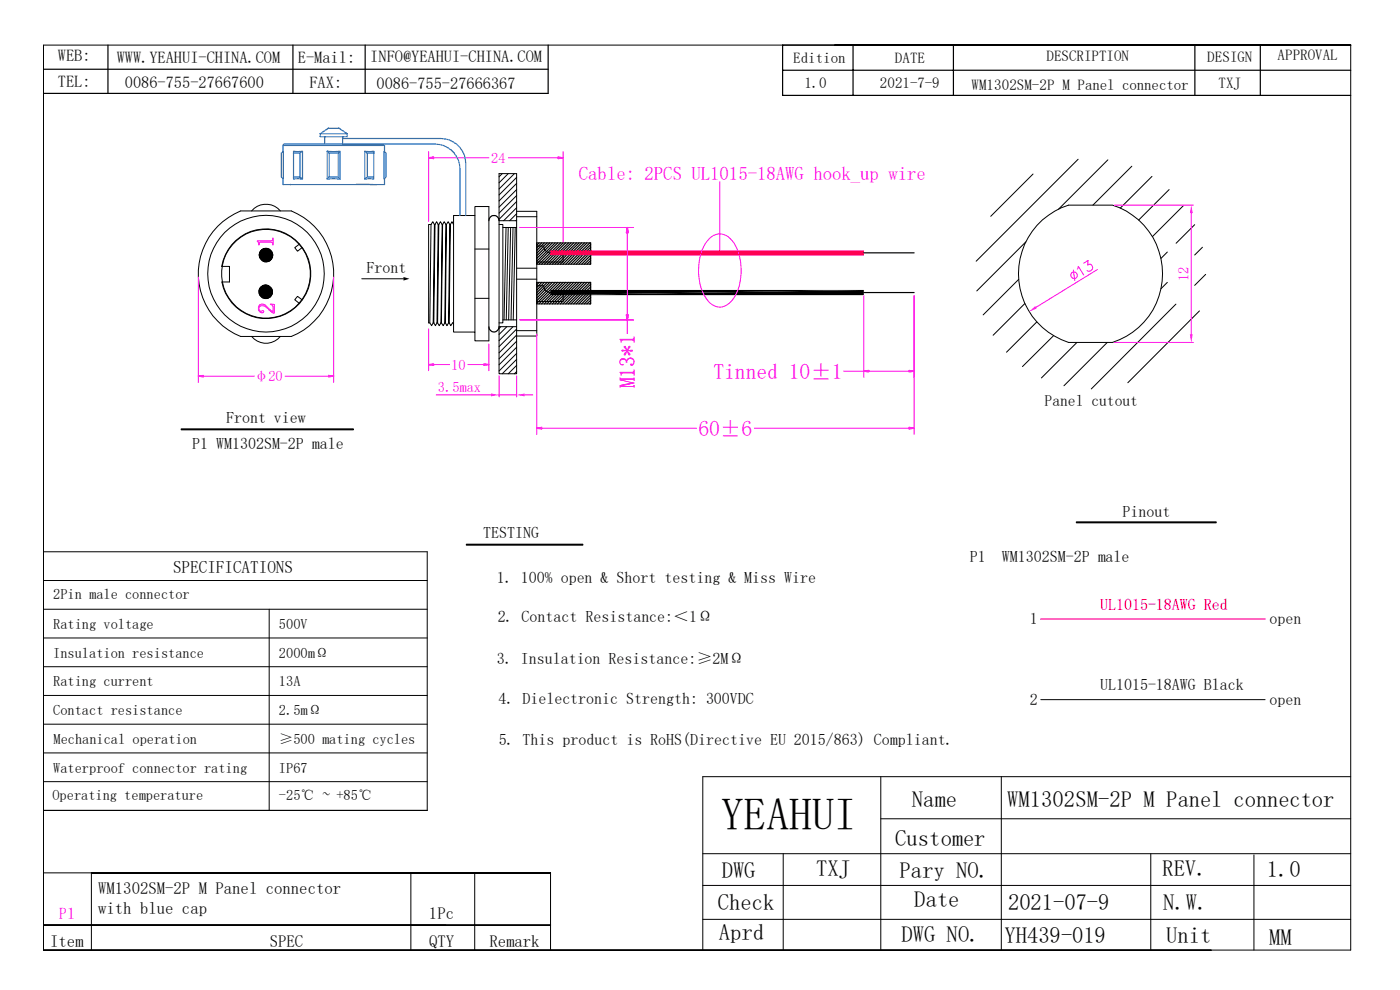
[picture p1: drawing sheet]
<svg xmlns="http://www.w3.org/2000/svg" width="297mm" height="210mm" viewBox="0 0 297 210" stroke-linecap="round" stroke-linejoin="round" font-family="sans-serif">
<g fill="none" stroke="#000" stroke-width=".21">
<path d="M105.9 36.8h3.7v42.5h-3.7zM106.6 36.8l-.7 .7M107.8 36.8l-1.9 2M109.1 36.8l-3.2 3.3M109.6 37.6l-3.7 3.8M109.6 38.9l-3.7 3.7M50 51.1a9.5 9.5 0 0 1 14.5 1.9 9.5 9.5 0 0 1-4.6 13.9 9.5 9.5 0 0 1-12.8-7.1h1.6v-3.3h-1.7a9.9 9.9 0 0 1 3-5.4zM53.4 44.7a4 4 0 0 1 6.1 0M63.5 51.8l-1 .7 .6 .8 1-.8M76.8 59.1h8.8M91.4 47.6l-.2 20.9M91.4 47.6h-.5v20.9h.3l.4 .6 .3-.6"/>
<path d="M91.4 47.6l.4-.6 .4 .6M92.2 47.6h.1M92.2 47.6l-.3 20.9M92.3 47.6l.3-.6 .4 .6M92.3 47.6l-.3 20.9M93 47.6h.1M93 47.6l-.3 20.9M93.1 47.6l.3-.6 .4 .6M93.1 47.6l-.3 20.9M93.8 47.6h.1M93.8 47.6l-.2 20.9M93.9 47.6l.3-.6 .4 .6"/>
<path d="M93.9 47.6l-.3 20.9M94.6 47.6h.1M94.6 47.6l-.2 20.9M94.7 47.6l.4-.6 .3 .6M94.7 47.6l-.2 20.9M95.4 47.6h.1M95.4 47.6l-.2 20.9M95.5 47.6l.4-.6 .3 .6M95.5 47.6l-.2 20.9M100.8 45.7h-4.6v24.7h4.6v1.9h2.9v-28.5h-2.9v26.6M100.8 52.8h2.9M105.9 47.6h.8v20.9h-.8"/>
<path d="M105.9 46.8h3.7M106.7 48.3h2.9M107.4 48.3l-.5 19.6M107.8 48.3l-.4 19.6M108.3 48.3l-.4 19.6M108.8 48.3l-.4 19.6M109.3 48.3l-.4 19.6M109.6 44.8h4.3v26.5h-4.3M109.6 40.2l-3.7 3.7M109.6 41.5l-3.7 3.7M109.6 42.8l-3.7 3.7M109.6 44.1l-2.8 2.7"/>
<path d="M109.6 45.3l-1.5 1.5M109.6 46.7l-.2 .1M109.6 56.9h4.3M109.6 59.2h4.3M109.6 46h4.3M113.9 52.2h1.5a1.34 1.34 0 0 0 1.4 1.4h2.7v2h-5.6M113.9 51.5h11.4M113.9 56h11.4M113.9 59.9h11.4M53.4 71.4a3.9 3.9 0 0 0 6.1 0M64.1 63.6l-1-.7-.6 .7 1 .8M91.9 68.5h.1"/>
<path d="M92 68.5l.4 .6 .3-.6M92.7 68.5h.1M92.8 68.5l.4 .6 .4-.6M93.6 68.5h.1M93.6 68.5l.4 .6 .4-.6M94.4 68.5h.1M94.5 68.5l.3 .6 .4-.6M95.2 68.5h.1M96.1 68.5l.1 .2M96.2 68.5h-.2l-.4 .6-.3-.6M100.8 63.3h2.9M105.9 69.3h3.7"/>
<path d="M106.3 69.3l-.4 .4M106.7 67.9h2.9M107.5 69.3l-1.6 1.7M108.8 69.3l-2.9 3M109.6 69.8l-3.7 3.7M109.6 71.1l-3.7 3.7M109.6 72.4l-3.7 3.7M109.6 73.7l-3.7 3.7M109.6 75l-3.7 3.7M109.6 76.2l-3 3.1M109.6 77.5l-1.8 1.8M109.6 78.8l-.5 .5"/>
<path d="M109.6 70.1h4.3M113.9 60.6h1.5M113.9 64.5h11.4M115.4 60.7a1.34 1.34 0 0 0 1.4 1.4h2.7v1.9h-5.6M38.4 91h36.6v.2h-36.6zM9.2 117.1h81.4v54.8h-81.4zM98.9 115.4h24.8v.3h-24.8zM228.3 110.7h29.7v.2h-29.7zM9.2 123.1h81.4M9.2 129.2h81.4M9.2 135.3h81.4M57.1 129.2v42.7"/>
<path d="M9.2 141.4h81.4M9.2 147.5h81.4M9.2 153.6h81.4M9.2 159.7h81.4M220.8 148.4h47.6M9.2 165.8h81.4M9.2 171.9h81.4M186.9 164.8v36.7M186.9 173.7h99.7M212.4 164.8v36.7M286.6 164.8h-137.5v36.7M9.2 196.3h107.6z"/>
<path d="M9.2 185.2h107.6h-97.4h97.4v16.3M19.4 185.2v16.3M87.2 185.2v16.3M94.6 196.3h-85.4h107.6h-107.6M100.7 185.2v16.3M149.1 181.1h137.5M149.1 187.8h137.5M149.1 195h137.5M166.2 181.1v20.4M244.1 181.1v20.4M266 181.4v20.1M9.2 201.5v-191.9h277.4v191.9h-277.4h247.8"/>
<circle cx="56.4" cy="58.1" r="9.4"/>
<circle cx="56.4" cy="58" r="12.4"/>
<circle cx="56.4" cy="58.1" r="14.4"/>
<circle cx="56.4" cy="54.1" r="1.44"/>
<circle cx="56.4" cy="61.9" r="1.43"/>
</g>
<path d="M220.8 131.3h47.6" fill="none" stroke="#f00" stroke-width=".25"/>
<path d="M85.6 58.8l1.3 .3-1.3 .4z" fill="#000"/>
<g fill="none" stroke="#000" stroke-width=".25">
<path d="M9.2 14.7h107.1M22.9 9.6v10.2M62.1 9.6v10.2M77.5 9.6v10.2M116.3 9.6v10.2h-107.1M166 14.9h120.6M181 9.6v10.6M202.3 9.6v10.6M253.5 9.6v10.6M267.4 9.6v10.6M286.6 9.6h-120.6v10.6h120.6M55 54.1l1.4 1.4"/>
<path d="M55 54l1.6 1.5M55 54.4l1.2 1.1M55 53.8l1.7 1.7M55.1 54.6l.8 .9M55.1 53.7l1.8 1.8M55.1 53.5l1.9 1.9M55.2 53.4l1.9 2M55.2 53.3l2.1 2M55.3 53.2l2.1 2M55.5 53.1l1.9 2M55.5 53l2 2M55.6 52.9l2 2"/>
<path d="M55.8 52.8l1.9 2M55.9 52.8l1.8 1.9M56 52.7l1.8 1.8M56.2 52.7l1.6 1.7M56.3 52.7l1.6 1.5M56.6 52.7l1.3 1.3M56.8 52.7l1 1.1M57.1 52.8l.6 .7M103.7 46.8a1.08 1.08 0 0 1 1.1-1.1 1.08 1.08 0 0 1 1.1 1.1M113.9 51.5v4.5M113.9 59.9v4.6M114.4 51.5l-.5 .5"/>
<path d="M114.4 59.9l-.5 .5M114.9 51.5l-1 1.1M114.9 59.9l-1 1.1M115.5 51.5l-1.6 1.6M115.5 59.9l-1.6 1.7M116.1 51.5l-2.2 2.2M116.1 59.9l-2.2 2.2M116.6 51.5l-2.7 2.8M116.6 59.9l-2.7 2.8M117.2 51.5l-3.3 3.3M117.2 59.9l-3.3 3.3M117.8 51.5l-3.9 3.9"/>
<path d="M117.8 59.9l-3.9 3.9M118.3 51.5l-4.4 4.5M118.3 59.9l-4.4 4.5M118.9 51.5l-4.6 4.5M118.9 59.9l-4.6 4.6M119.5 51.5l-4.6 4.5M119.5 59.9l-4.6 4.6M120 51.5l-4.5 4.5M120 59.9l-4.5 4.6M120.6 51.5l-4.6 4.5M120.6 59.9l-4.6 4.6M121.2 51.5l-4.6 4.5"/>
<path d="M121.2 59.9l-4.6 4.6M121.7 51.5l-4.5 4.5M121.7 59.9l-4.5 4.6M122.3 51.5l-4.6 4.5M122.3 59.9l-4.6 4.6M122.9 51.5l-4.6 4.5M122.9 59.9l-4.6 4.6M123.4 51.5l-4.5 4.5M123.4 59.9l-4.5 4.6M124 51.5l-4.6 4.5M124 59.9l-4.6 4.6M124.5 51.5l-4.5 4.5"/>
<path d="M124.5 59.9l-4.5 4.6M125.1 51.5l-4.5 4.5M125.1 59.9l-4.5 4.6M125.3 54.1l-1.9 1.9M125.3 54.7l-1.3 1.3M125.3 55.3l-.8 .7M125.3 55.8l-.2 .2M125.3 51.9l-4.2 4.1M125.3 52.5l-3.6 3.5M125.3 53l-3 3M125.3 53.6l-2.5 2.4M125.3 51.5v4.5"/>
<path d="M125.3 59.9v4.6M54.9 62l1.4 1.3M54.9 61.8l1.5 1.5M54.9 61.6l1.7 1.7M55 62.2l1 1.1M55 61.5l1.8 1.8M55 61.3l1.9 1.9M55.1 62.5l.7 .7M55.1 61.2l1.9 2M55.2 61.1l1.9 2M55.2 61l2.1 2M55.3 60.9l2.1 2"/>
<path d="M55.4 60.8l2 2M55.5 60.7l2 2M55.7 60.7l1.9 1.9M55.8 60.6l1.9 1.9M55.9 60.5l1.8 1.9M56 60.5l1.8 1.7M56.2 60.5l1.6 1.6M56.4 60.5l1.4 1.3M56.6 60.5l1.2 1.1M56.9 60.6l.8 .8M103.7 69.3a1.08 1.08 0 0 0 1.1 1.1 1.08 1.08 0 0 0 1.1-1.1M125.3 62.6l-1.9 1.9"/>
<path d="M125.3 63.1l-1.3 1.4M125.3 63.7l-.8 .8M125.3 64.3l-.2 .2M125.3 60.3l-4.2 4.2M125.3 60.9l-3.6 3.6M125.3 61.4l-3 3.1M125.3 62l-2.5 2.5"/>
</g>
<g fill="none" stroke="#f0f" stroke-width=".21">
<path d="M90.9 32.1v14.8M92 33.5h11.7M107.9 33.5h10.5M119.5 32.1v19.4M42.1 58.7v22.5M54.6 51.1h3l.2-.1v-.5h.2v1.4h-.2v-.3l-.2-.2h-2.5l-.1 .5h-.1v-.4zM70.8 58.7v22.5M43.1 79.8h10.9M55 64.7l.4-.2 .7 .1 1.8 1.6v-1.2l-.5-.5 .8 .1v1.8l-.6-.2-1.3-1.1-.8-.2a.57 .57 0 0 0-.6 .5 .57 .57 0 0 0 .6 .6 .24 .24 0 0 1 .4 0 .24 .24 0 0 1 0 .3 .24 .24 0 0 1-.4 0h-.3l-.4-.6zM60.5 79.8h9.2M90.9 69.8v8.9M92 77.3h3.4"/>
<path d="M99.3 77.3h3.4M103.7 73v5.7M105.9 79.7v4.5M109.6 79.7v4.5M92.5 83.8h11.7M105.9 83.8h3.7M111.3 83.8h1.7"/>
</g>
<path d="M90.9 33.5l1.1-.2v.4zM90.9 33.5h1.1M118.4 33.3l1.1 .2-1.1 .2zM118.4 33.5h1.1M42.1 79.8l1-.2v.4zM42.1 79.8h1M69.7 79.6l1.1 .2-1.1 .2zM69.7 79.8h1.1M90.9 77.3l1.1-.1v.3zM90.9 77.3h1.1M102.7 77.2l1 .1-1 .2zM102.7 77.3h1" fill="none" stroke="#f0f" stroke-width=".25"/>
<g fill="#f0f">
<path d="M109.6 83.8l1.7-.3v.6z"/>
<path d="M104.2 83.5l1.7 .3-1.7 .3z"/>
</g>
<path d="M152.7 38.6v15M110.3 48.3h24.1M133.1 49.4v17.4M236.4 43.5h16.8M252.7 45.2v25.7M110.3 67.9h24.1M133.1 67.9v2.8M236.4 72.6h16.8" fill="none" stroke="#f0f" stroke-width=".21"/>
<path d="M133.1 48.3l.2 1.1h-.4zM133.1 48.3v1.1M132.9 66.8h.4l-.2 1.1zM133.1 66.8v1.1" fill="none" stroke="#f0f" stroke-width=".25"/>
<g fill="none" stroke="#007fff" stroke-width=".25">
<path d="M59.7 32.5l.4-.4v5.9l-.4-.5zM60 32.2v-1.3a1.21 1.21 0 0 1 1.4-.3h19.8l.4 .3v1.3M60 37.9v1.3h21.6v-1.3M60 30.9h21.5M61.6 39.1v.1M62.3 32.5h1.3M62.3 37.5h1.3M63.6 32.5v5M63.6 37.5l.6 .5h-1.9v-5.9h1.9v5.9M64.2 32.1l-.6 .4M67.9 28.4v.6h5.7M67.9 28.4h5.8"/>
<path d="M68.9 29v1.6M69.4 32.1h2.7M69.4 38h2.7M69.4 32.1v5.9M69.4 32.1l.4 .4M69.6 27.2l-1.7 1.2M69.7 27.2h2.2M69.8 37.5h2l.3 .5M69.8 37.5l-.4 .5M71.8 32.5l.3-.4v5.9M71.8 32.5h-2v5M71.8 32.5v5"/>
<path d="M71.8 27.2h.1M71.9 27.2l1.8 1.2M72.6 29.4h20.9a5.3 5.3 0 0 1 5.3 5.3v11M72.7 29v1.6h19.5a5.3 5.3 0 0 1 5.4 5.3v9.8M73.7 28.4v.6M75.6 39.1l4.2 .1M77.4 32.1h1.9v.4M77.9 32.5l-.5-.4v5.9M77.9 32.5v5l-.5 .5M77.9 32.5h1.4M77.9 37.5h1.4M79.3 32.5v5.5h-1.9"/>
<path d="M81.5 32.1l.4 .4v5l-.4 .5z"/>
</g>
<g fill="none" stroke="#000" stroke-width=".21">
<path d="M219.2 36.9l-9 9M228.7 33.8l-21.6 21.6M235 33.9l-10.4 10.5M240.1 35.3l-8.2 8.2M244.4 37.4l-6.7 6.8M216.1 59.3l-7.5 7.5M217.6 51.3l-10.4 10.4M247.6 53.5l-1.3 1.3M247.6 59.9l-1.3 1.4M248 40.2l-6.4 6.5M251 43.6l-6.5 6.6M253.4 47.7l-3.9 3.9"/>
<path d="M255.1 52.5l-1.7 1.6M255.8 58.2l-2.4 2.3M217.4 64.4l-6.7 6.7M220 68.3l-6.5 6.4M223.5 71.2l-6.6 6.6M228.5 72.6l-7.6 7.6M234.9 72.6l-9.2 9.2M249.5 64.5l-18 18M254.5 66l-15.2 15.2"/>
<circle cx="231.4" cy="58.1" r="15.3"/>
</g>
<g fill="#f0f">
<path d="M252.4 70.9h.6l-.3 1.7z"/>
<path d="M252.7 43.5l.3 1.7h-.6z"/>
</g>
<g fill="none" stroke="#f0f" stroke-width=".21">
<path d="M227.7 57.3l.3 2.2M228.6 57.1l.2-.6 1.1 1.8M229.9 55.8l.9-.6v1.1a.69 .69 0 0 1 1 .2 .69 .69 0 0 1-.5 1l-.7-.1M232.8 57.2l-13 8"/>
<circle cx="227.9" cy="58.4" r=".71"/>
</g>
<path d="M218.4 66.1l1.2-1.2 .3 .5z" fill="#f0f"/>
<g fill="#f00">
<path d="M116.8 53.1h66.5l-66.5 1.1z"/>
<path d="M116.8 54.2l66.5-1.1v1.1z"/>
</g>
<path d="M116.8 61.5h66.5l-66.5 1.1zM116.8 62.6l66.5-1.1v1.1z" fill="#000"/>
<path d="M110.3 48.3h24.1M133.1 49.4v17.4M150.5 50.6a3 3 0 0 1 4.9 .5 11.4 11.4 0 0 1-.2 12.8 3.1 3.1 0 0 1-5.3-.5 11.6 11.6 0 0 1 .2-12.3zM110.3 67.9h24.1M113.9 70.8v21.4M133.1 67.9v2.8M179 78.7h4.3M183.3 62.7v17.4M184.3 78.7h8.6M193.9 62.7v29.5M114.9 90.8h32.8M160.1 90.8h32.8" fill="none" stroke="#f0f" stroke-width=".21"/>
<path d="M133.1 48.3l.2 1.1h-.4zM133.1 48.3v1.1M132.9 66.8h.4l-.2 1.1zM133.1 66.8v1.1M183.3 78.7l1-.1v.3zM183.3 78.7h1M192.9 78.6l1 .1-1 .2zM192.9 78.7h1M113.9 90.8l1-.2v.4zM113.9 90.8h1M192.9 90.6l1 .2-1 .2zM192.9 90.8h1" fill="none" stroke="#f0f" stroke-width=".25"/>
<path d="M183.3 53.6h10.6M183.3 62.1h10.6" fill="none" stroke="#000" stroke-width=".25"/>
<text font-size="9.6" x="152.9" y="176">YEAHUI</text>
<g font-size="4.8">
<text x="193.5" y="171.2">Name</text>
<text x="213.7" y="171.2">WM1302SM-2P M Panel connector</text>
<text x="189.9" y="179.5">Customer</text>
<text x="173.2" y="185.9">TXJ</text>
<text x="246.6" y="185.8">REV.</text>
<text x="153.1" y="186.3">DWG</text>
<text x="190.8" y="186.3">Pary NO.</text>
<text x="268.8" y="186.1">1.0</text>
<text x="152.3" y="193.1">Check</text>
<text x="194" y="192.4">Date</text>
<text x="213.9" y="193">2021-07-9</text>
<text x="246.8" y="193.1">N.W.</text>
<text x="152.5" y="199.4">Aprd</text>
<text x="191.3" y="199.8">DWG NO.</text>
<text x="213.1" y="200.1">YH439-019</text>
<text x="247.4" y="200.1">Unit</text>
<text x="269.2" y="200.4">MM</text>
</g>
<g font-size="4.6" fill="#f0f">
<text x="134.7" y="82.4" transform="rotate(-90 134.7 82.4)">M13*1</text>
<text x="151.3" y="80.3">Tinned 10±1</text>
<text x="148.2" y="92.4">60±6</text>
</g>
<text font-size="4" fill="#f0f" x="122.8" y="38.1">Cable: 2PCS UL1015-18AWG hook_up wire</text>
<g font-size="3.6">
<text x="36.7" y="121.6">SPECIFICATIONS</text>
<text x="20.8" y="189.7">WM1302SM-2P M Panel connector</text>
<text x="20.8" y="193.9">with blue cap</text>
<text x="91" y="195">1Pc</text>
<text x="10.6" y="200.9">Item</text>
<text x="57.2" y="200.9">SPEC</text>
<text x="91.1" y="200.9">QTY</text>
<text x="103.8" y="200.9">Remark</text>
</g>
<g font-size="3.5">
<text x="12.3" y="12.9">WEB:</text>
<text x="24.8" y="13.3">WWW.YEAHUI-CHINA.COM</text>
<text x="63.2" y="13.5">E-Mail:</text>
<text x="78.6" y="13.1">INFO@YEAHUI-CHINA.COM</text>
<text x="12.3" y="18.4">TEL:</text>
<text x="26.5" y="18.7">0086-755-27667600</text>
<text x="65.7" y="18.7">FAX:</text>
<text x="79.9" y="19">0086-755-27666367</text>
<text x="68.3" y="170.9">~</text>
</g>
<g font-size="3.4">
<text x="77.8" y="57.9">Front</text>
<text x="48" y="89.8">Front view</text>
<text x="40.8" y="95.2">P1 WM1302SM-2P male</text>
<text x="238.2" y="109.7">Pinout</text>
<text x="102.5" y="114.1">TESTING</text>
<text x="205.8" y="119.2">P1</text>
<text x="212.6" y="119.2">WM1302SM-2P male</text>
<text x="105.4" y="123.7">1. 100% open &amp; Short testing &amp; Miss Wire</text>
<text x="105.6" y="132">2. Contact Resistance:＜1Ω</text>
<text x="218.5" y="132.4">1</text>
<text x="269.3" y="132.4">open</text>
<text x="105.4" y="140.8">3. Insulation Resistance:≥2MΩ</text>
<text x="105.8" y="149.3">4. Dielectronic Strength: 300VDC</text>
<text x="218.5" y="149.5">2</text>
<text x="233.4" y="146.5">UL1015-18AWG Black</text>
<text x="269.3" y="149.5">open</text>
<text x="105.8" y="158">5. This product is RoHS(Directive EU 2015/863) Compliant.</text>
</g>
<text font-size="3.4" fill="#f00" x="233.4" y="129.4">UL1015-18AWG Red</text>
<text font-size="3.4" fill="#f0f" x="12.5" y="194.9">P1</text>
<text font-size="3.3" x="221.6" y="86.1">Panel cutout</text>
<g font-size="3.2">
<text x="168.3" y="13.4">Edition</text>
<text x="189.9" y="13.4">DATE</text>
<text x="222" y="13">DESCRIPTION</text>
<text x="256.1" y="13.3">DESIGN</text>
<text x="271" y="12.8">APPROVAL</text>
<text x="170.6" y="18.8">1.0</text>
<text x="186.6" y="18.8">2021-7-9</text>
<text x="206.1" y="19.1">WM1302SM-2P M Panel connector</text>
<text x="258.5" y="18.6">TXJ</text>
</g>
<g font-size="3" fill="#f0f">
<text x="104.2" y="34.5">24</text>
<text x="252.2" y="59.7" transform="rotate(-90 252.2 59.7)">12</text>
<text x="53.9" y="80.9">φ20</text>
<text x="92.9" y="83.2">3.5max</text>
<text x="95.7" y="78.4">10</text>
</g>
<g font-size="3">
<text x="11.3" y="127.1">2Pin male connector</text>
<text x="11.3" y="133.4">Rating voltage</text>
<text x="59.2" y="133.4">500V</text>
<text x="11.3" y="139.5">Insulation resistance</text>
<text x="59.2" y="139.5">2000mΩ</text>
<text x="11.3" y="145.6">Rating current</text>
<text x="59.2" y="145.6">13A</text>
<text x="11.3" y="151.8">Contact resistance</text>
<text x="59.2" y="151.8">2.5mΩ</text>
<text x="11.3" y="157.9">Mechanical operation</text>
<text x="59.2" y="157.9">≥500 mating cycles</text>
<text x="11.3" y="163.9">Waterproof connector rating</text>
<text x="59.2" y="163.9">IP67</text>
<text x="11.1" y="169.8">Operating temperature</text>
<text x="59.2" y="169.8">-25℃</text>
<text x="71.4" y="169.8">+85℃</text>
</g>
</svg>
